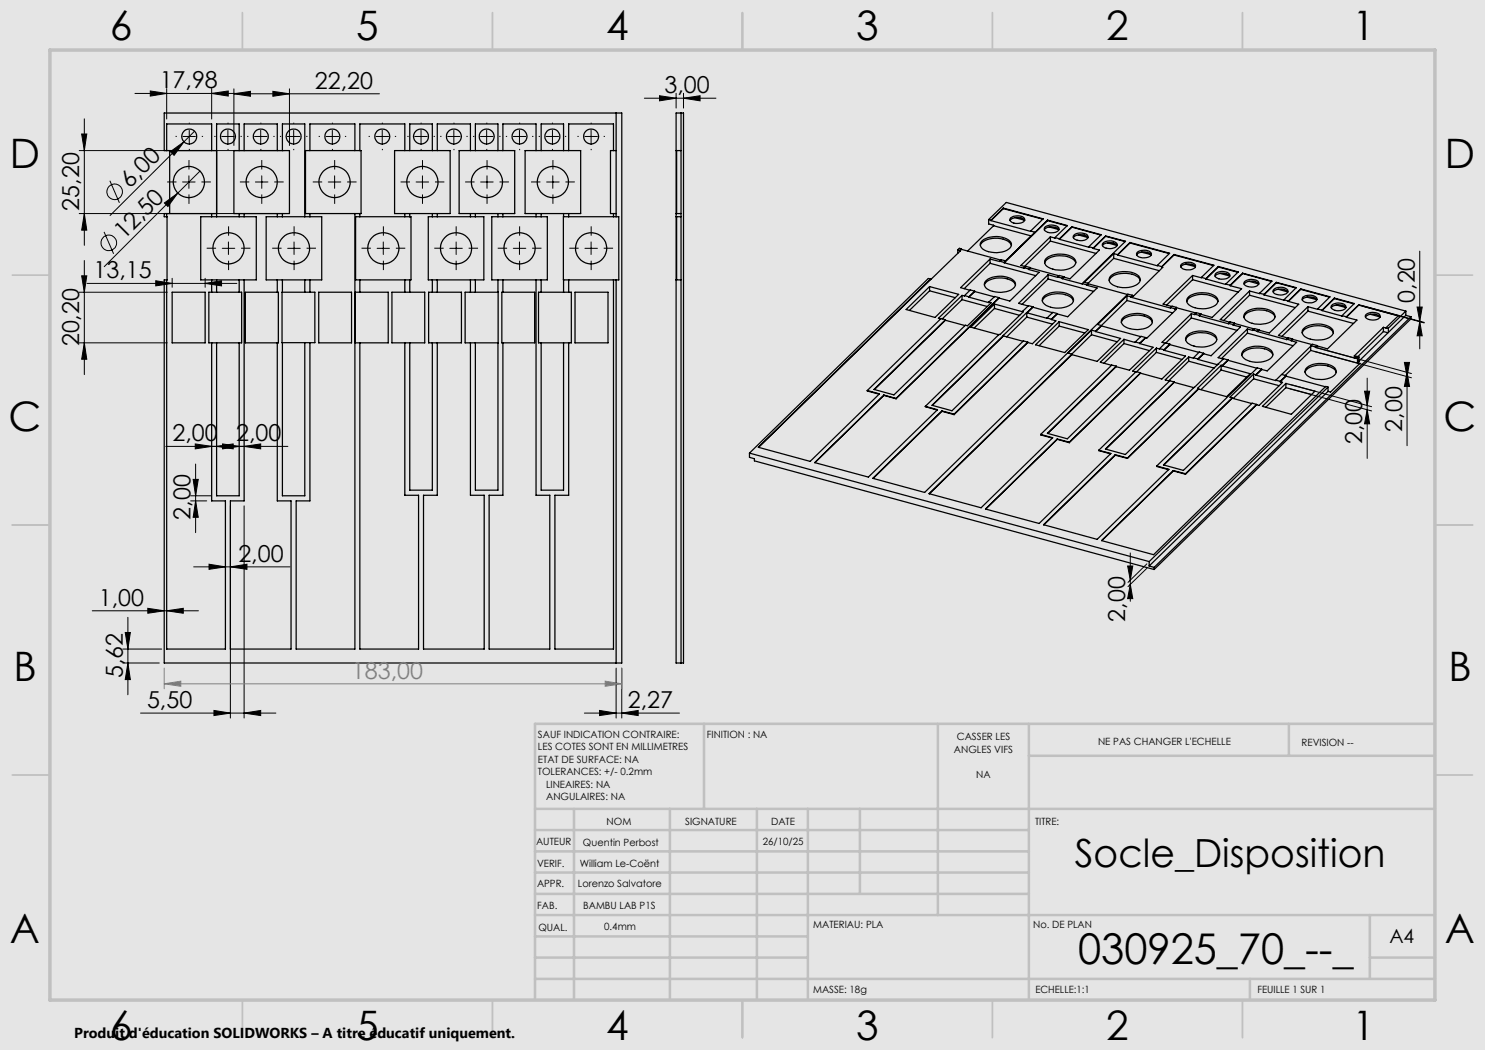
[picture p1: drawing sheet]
<svg xmlns="http://www.w3.org/2000/svg" width="297mm" height="210mm" viewBox="0 0 297 210" stroke-linecap="round" stroke-linejoin="round" font-family="sans-serif">
<path d="M0 0h297v210h-297z" fill="none" stroke="#e6e6db" stroke-width=".2"/>
<path d="M0 0h297v210h-297z" fill="#e6e6db"/>
<g fill="none" stroke="#000" stroke-width=".25">
<path d="M33.3 30.1v-5.3h9v5.3M33.9 30.1v12.6M43.3 30.1h-10.5v-7.5h91.6v110h-91.6v-76.6h.6v-12.7h-.6v-.6h10.5M46.8 30.1h11.1v12.6h-11.1zM47.8 30.1v-5.3h-4.5v18.5M48.8 30.1v-5.3h6.7v5.3M56.5 30.1v-5.3h4.5v18.5M61.1 30.1h11.1v12.6h-11.1zM62 30.1v-5.3h9v5.3M72 30.1v-5.3h9v5.3M78.9 30.1h11.1v12.6h-11.1zM82 30.1v-5.3h4.5v5.3"/>
<path d="M87.5 30.1v-5.3h6.6v5.3M91.8 30.1h11.1v12.6h-11.1zM95.1 30.1v-5.3h4.5v5.3M100.6 30.1v-5.3h6.6v5.3M105 30.1h11.1v12.6h-11.1zM108.2 30.1v-5.3h4.5v5.3M113.7 30.1v-5.3h9v5.3M123.2 30.1h-1.1v12.6h1.1M123.2 22.6v20.7M135.2 22.6h1.5v110h-1.5zM135.2 30.1h1M135.3 30.1v12.6"/>
<path d="M136.2 22.6v110M33.3 56v73.8h11.8v-29.6h-2.8v-31.6M33.3 42.7v.6M34.4 58.4h6.6v10.2h-6.6zM40.1 43.3h11.2v12.7h-11.2zM41.8 58.4h6.5v10.2h-6.5zM42.3 42.7v.6M42.3 56v2.4M43.3 56v2.4M47.8 42.7v.6M47.8 56v2.4M48.8 42.7v.6"/>
<path d="M48.8 56v44.2h-2.7v29.6h12.1v-29.6h-2.7v-31.6M49.1 58.4h6.6v10.2h-6.6zM53.2 43.3h11.1v12.7h-11.1zM55.5 42.7v.6M55.5 56v2.4M56.4 58.4h6.6v10.1h-6.6zM56.5 42.7v.6M56.5 56v2.4M61 56v2.4M62 42.7v.6M62 56v2.4M63.7 58.4h6.6v10.2h-6.6z"/>
<path d="M71 42.7v87.1h-11.8v-29.6h2.8v-31.7M71 58.4h6.6v10.2h-6.6zM71.1 43.3h11.1v12.7h-11.1zM72 42.7v.6M72 56v2.4M78.4 58.4h6.5v10.2h-6.5zM81 42.7v.6M81 56v2.4M82 42.7v.6M82 56v2.4M85.7 43.3h11.1v12.7h-11.1zM85.7 58.4h6.6v10.2h-6.6z"/>
<path d="M86.5 42.7v.6M86.5 56v2.4M87.5 42.7v.6M87.5 56v2.4M94.1 42.7v.6M94.1 56v2.4M95.1 42.7v.6M95.1 56v2.4M98.4 43.3h11.1v12.7h-11.1zM99.6 56v42h-4.5v-29.4M99.6 42.7v.6M99.6 58.4h-6.6v10.2h6.6"/>
<path d="M100.4 58.4h6.5v10.2h-6.5zM100.6 42.7v.6M100.6 56v2.4M107.2 56v43.1h2.8v30.7h-12.2v-30.7h2.8v-30.5M107.2 42.7v.6M107.7 58.4h6.6v10.2h-6.6zM108.2 42.7v.6M108.2 56v2.4M112.7 43.3h11.1v12.7h-11.1M112.7 42.7v15.7M113.7 42.7v.6M113.7 56v2.4"/>
<path d="M115 58.4h6.6v10.2h-6.6zM122.7 56v73.8h-11.7v-30.7h2.7v-30.5M122.7 42.7v.6M123.2 56v76.6M135.2 56h1M135.2 42.7h1M135.2 43.3h1M135.3 43.3v12.7M185.9 58.2l5.2 1.3M185.9 58.2l-4 3.9M185.9 57.3v.9M186.1 55.8l-34.4 33.7 10.3 2.8 13.9-13.5-2.4-.7"/>
<path d="M186.1 55.8l-.4-.1-35.8 34.9M186.1 55.9l-34.4 33.6M186.1 55.9h.1M186.1 55.8v.1M191.6 49.9l.4 .2M191.6 49.9v.8M192 50.2l-5.8 5.7M192 50.1v.1M192.3 49.9l-.3 .3M192.3 49.9l7.9 2.1M192.3 49.8l-.3 .3M192.3 49.8l-.4-.1-.3 .2"/>
<path d="M192.3 49.8v.1M192.4 59.1h.5M192.4 59.1l-4.7 4.6 .4 .1M192.4 59.9l5 1.4M192.4 59.9l-3.9 3.9M192.4 59.1v.8M192.9 59.1l.9 .3M193.8 59.4h.1M193.8 59.4l4 1.1v-.1M194.9 58.2l-.8-.2-1.2 1.1M194.9 58.3l4 1.1M194.9 58.3l-1.1 1.1"/>
<path d="M194.9 58.2l-1.1 1.2M194.9 58.2v.1M196.1 49.1a2.9 2.9 0 0 1 2.9-1.4 3.3 3.3 0 0 1 3.3 1.4M196.5 48.1a4.7 4.7 0 0 1 5.7 .4 1.22 1.22 0 0 1-.9 1.6 4.9 4.9 0 0 1-5-.6 .93 .93 0 0 1 .2-1.4zM196.9 57a2.9 2.9 0 0 1 2.9-1.4 3.4 3.4 0 0 1 3.3 1.3v.1M197.1 56.3a4.5 4.5 0 0 1 5.9 .1 1.23 1.23 0 0 1-.8 1.6 5 5 0 0 1-5.1-.6 .86 .86 0 0 1 0-1.1zM197.7 43.9l.5 .2M197.7 43.9l3.6-3.4 79.9 21.7M197.7 43.9v.9l1 .3M198 51.8l2 .4M198 51.8l-5.9 5.7 1.9 .6M198 52.7l9.2 2.4"/>
<path d="M198 52.7l-5.2 5M198 51.8v.9M198.2 44.1l7.9 2.1M198.2 44.1h.1M198.7 45.1l7.6 2.1M198.7 45.1l-5.2 5.1M199.8 59.5l-.9-.2-1.1 1.1M199.8 59.5l-20.6 20.2M199.8 59.6l-20.6 20.2M199.8 59.5v.1M200 52.2l.8 .3M200.7 41.7l7.9 2.1"/>
<path d="M200.7 41.6l7.9 2.2-2.5 2.4M200.7 41.6l-2.5 2.5M200.7 41.7l-2.5 2.4M200.7 41.6v.1M200.8 52.6l4 1v-.1M200.8 52.5v.1M202 44.1a2.09 2.09 0 0 1 2.9 0M202.1 43.6a2.31 2.31 0 0 1 2.8 .1 .81 .81 0 0 1-1 1h-.8l-.6-.2a.58 .58 0 0 1-.4-.9zM203 43.5l1.9 .6M204.8 53.5l.9 .3M205.7 53.9l2.1 .6-5.8 5.7-2.2-.6M205.7 53.8v.1"/>
<path d="M206 53.6l5.8 1.6M206 53.6l-.3 .3M206 53.5l-.9-.2-.3 .2M206 53.5l-.3 .3M206 53.5v.1M206.1 46.2l.9 .3-5.9 5.7-.8-.2-.3 .2M208.9 59.2a5 5 0 0 1 5.5 .1 1.1 1.1 0 0 1 .2 1.1 1.1 1.1 0 0 1-.9 .8 4.8 4.8 0 0 1-5-.6 .97 .97 0 0 1 .2-1.4zM208.9 46a2.04 2.04 0 0 1 2.9 0M209 52.6a2.9 2.9 0 0 1 2.9-1.5 3.3 3.3 0 0 1 3.3 1.5M209 45.4a2.03 2.03 0 0 1 2.8 .3 1.63 1.63 0 0 1-2.2 .8 .79 .79 0 0 1-.7-.9zM209.1 51.8a4.7 4.7 0 0 1 5.7-.1 1.1 1.1 0 0 1 .3 1.1 1.1 1.1 0 0 1-.9 .8 5 5 0 0 1-5.1-.6 .97 .97 0 0 1 0-1.2zM209.5 44.1l3.9 1.1"/>
<path d="M209.5 44l4 1.1-2.5 2.4M209.5 44l-8.7 8.5M209.5 44.1l-8.7 8.5M209.5 44v.1M209.6 55l2 .4M209.6 55l-5.9 5.7 1.9 .5M209.6 55.8l9.1 2.5M209.6 55.8l-5.2 5.1M209.6 55v.8M209.8 45.4l2 .5M210.1 48.2l9.1 2.5M210.1 48.2l-5.2 5.1"/>
<path d="M210.1 47.4l.9 .2v-.1M210.1 47.4l-5.9 5.7 .9 .2M210.1 47.4v.8M211 47.5l.9 .3M211.6 55.4l.8 .2M211.9 47.9l5.9 1.6v-.2M211.9 47.8v.1M212.4 55.7l4 1M212.4 55.6v.1M212.8 55.4l-.4 .3M212.8 55.3l-.4 .3M212.8 55.3l-.9-.2-.3 .3"/>
<path d="M212.8 55.3v.1M214.4 45.4h.1M214.4 45.4l5.8 1.5-2.4 2.4M214.4 45.4l-2.5 2.4M214.4 45.4l5.8 1.6M214.4 45.4l-2.5 2.5M214.7 47.5a2.09 2.09 0 0 1 2.9 0M214.8 47a2.18 2.18 0 0 1 2.8 .2 .83 .83 0 0 1-1 .9l-1.2-.1a.65 .65 0 0 1-.6-.3 .65 .65 0 0 1 0-.7zM215.7 47l1.9 .5M216.4 56.7l.9 .3M217.3 57l2.1 .6-5.9 5.8-2-.6M217.3 57h.1"/>
<path d="M217.6 56.8l-.3 .2M217.6 56.8l7.9 2.1M217.6 56.6l-.3 .4M217.6 56.6v.2M217.8 49.3l.9 .3M218.7 49.7l1.2 .3-5.9 5.8-1.2-.4M218.7 49.6v.1M220.5 49.1a2.09 2.09 0 0 1 2.9 0M220.6 48.6a1.95 1.95 0 0 1 2.8 .3 1.82 1.82 0 0 1-2.5 .6 .56 .56 0 0 1-.3-.9zM221.1 47.2l4 1.1-8.7 8.4M221.1 47.3l3.9 1M221.1 47.2l-2.4 2.4"/>
<path d="M221.1 47.3l-2.4 2.4M221.1 47.2v.1M221.5 48.6l1.9 .5M221.8 56.1a2.82 2.82 0 0 1 3-1.4 3.1 3.1 0 0 1 3.2 1.4M222.2 55.1a5 5 0 0 1 5.6 .1 1.14 1.14 0 0 1-.7 1.9 4.9 4.9 0 0 1-5.1-.6 1.03 1.03 0 0 1 .2-1.4zM222.7 50.7l.8 .2M222.7 50.7l-5.8 5.8 .7 .1M222.7 51.7l9.2 2.4M222.7 51.7l-5.1 4.9M222.7 50.7v1M223.5 51l8 2.1M223.5 50.9v.1"/>
<path d="M225.4 59.2l.8 .2M225.4 59.2l-5.9 5.7 .8 .2M225.4 59.2v.9M226 48.6l7.9 2.1M226 48.5l7.9 2.2-2.4 2.4M226 48.5l-2.5 2.4M226 48.6l-2.5 2.4M226 48.5v.1M226.2 59.4h.1M226.2 59.4l7.9 2.2v-.1M226.4 59l-.8-.2-40.7 39.7-10.3-2.8 13.8-13.5M226.4 59l-.2 .4"/>
<path d="M226.4 59.2l-.2 .2M226.4 59v.2M227.3 51a2.09 2.09 0 0 1 3 0M227.5 50.4a1.99 1.99 0 0 1 2.8 .4 1.8 1.8 0 0 1-2.5 .6 .58 .58 0 0 1-.3-1zM228.3 50.4l1.9 .5M231.5 53.1l.8 .2M232.3 53.4l.3 .1-5.9 5.7h-.3M232.3 53.3v.1M234.8 51l7.9 2.1M234.8 50.9l8 2.1-2.5 2.5M234.8 50.9l-2.5 2.4M234.8 51l-2.5 2.4"/>
<path d="M234.8 50.9v.1M236.3 52.8a2.36 2.36 0 0 1 2.8 .2 .69 .69 0 0 1-.7 .9 1.84 1.84 0 0 1-2.3-.7zM237.1 52.8l2 .6a2.11 2.11 0 0 0-3 0M237.5 59.6a4.7 4.7 0 0 1 5.8-.2 1.1 1.1 0 0 1 .2 1.2 1.1 1.1 0 0 1-.9 .7 5 5 0 0 1-5-.6 .97 .97 0 0 1-.1-1.1zM238.5 55.9l9.1 2.5M238.5 55.9l-5.2 5.1M238.5 55.1l1.8 .4M238.5 55.1l-5.9 5.7 1.8 .5M238.5 55.1v.8M240.3 55.5l.9 .2M241.2 55.8l3.9 1M241.2 55.7v.1"/>
<path d="M243 55.2a2.08 2.08 0 0 1 3 0M243.1 54.7a2.02 2.02 0 0 1 2.9 .4 1.78 1.78 0 0 1-2.5 .5 .54 .54 0 0 1-.5-.3 .54 .54 0 0 1 .1-.6zM243.7 53.4l3.9 1.1M243.7 53.3l3.9 1.1-2.5 2.4M243.7 53.3l-2.5 2.4M243.7 53.4l-2.5 2.4M243.7 53.3v.1M244 54.7l1.9 .5M245.1 56.8l.9 .2M246 57.1l2.3 .6-5.9 5.8-2.2-.6M246 57v.1M248.5 54.6l5.9 1.6-2.5 2.5"/>
<path d="M248.5 54.6l-2.5 2.4M248.5 54.7l-2.5 2.4M248.5 54.7l5.8 1.6M248.5 54.6v.1M249 56.3a2.18 2.18 0 0 1 2.7 .1 .83 .83 0 0 1-1 1l-1.1-.1a.64 .64 0 0 1-.7-.3 .64 .64 0 0 1 .1-.7zM249.8 56.3l1.9 .5a2.02 2.02 0 0 0-2.9 0M249.9 58.2l-5.8 5.7 1.9 .5M249.9 59l9.1 2.5M249.9 59l-5.2 5.1M249.9 58.2l2 .5M249.9 58.2v.8M251.9 58.7l.9 .2"/>
<path d="M252.8 58.9v.1M252.8 59l4 1M254.8 57.9a1.95 1.95 0 0 1 2.8 .3 1.82 1.82 0 0 1-2.5 .6 .56 .56 0 0 1-.3-.9zM255.3 56.5l3.9 1.1M255.3 56.5l4 1-2.5 2.5M255.3 56.5l-2.5 2.4M255.3 56.5l-2.5 2.5M255.3 56.5h.1M255.6 57.8l2 .6a2.02 2.02 0 0 0-3 0M256.8 60l.9 .2M260.1 57.9l-2.4 2.4M260.1 57.8l5.9 1.6-2.5 2.4"/>
<path d="M260.1 57.8l-2.4 2.4M260.1 57.9l5.8 1.5M260.1 57.8v.1M260.6 59.4a2.04 2.04 0 0 1 2.8 .4 1.74 1.74 0 0 1-2.2 .7 .66 .66 0 0 1-.7-.3 .66 .66 0 0 1 .1-.8zM261.4 59.4l1.9 .6a2.07 2.07 0 0 0-2.8 0M266.9 59.7l-2.5 2.4M266.9 59.6l4 1.1-2.5 2.4M266.9 59.6l-2.5 2.4M266.9 59.7l3.9 1.1M266.9 59.6v.1M43.3 68.6v30.6h4.5v-30.6M56.5 68.5v30.7h4.5v-30.7"/>
<path d="M72 68.6v61.2h11.7v-30.7h-2.7v-30.5M82 68.6v29.4h4.5v-29.4M87.5 68.6v30.5h-2.8v30.7h12.1v-30.7h-2.7v-30.5M108.2 68.6v29.4h4.5v-29.4M173.5 78.1v.1l2.3 .6M176.8 79l2.4 .7M176.8 79l-13.9 13.5 10.8 2.9 13.8-13.5-2.4-.6M176.8 79.1l2.4 .7M176.8 79.1l-13.8 13.4M176.8 79v.1M179.2 79.7v.1M181.2 61.9l4.7-4.6 5.8 1.6-4.7 4.6z"/>
<path d="M189.1 64l-.9-.3-14.7 14.4M189.1 64.1l3.9 1M189.1 64.1l-14.2 13.8M189.1 64v.1M197.8 60.4l.4 .2-4.7 4.5-.4-.1-14.3 14-4-1.1 14.3-13.9M198.9 60.8l5.6 1.6v-.1M198.9 60.8l-4.7 4.6 5.5 1.5M198.9 61.7l5 1.4M198.9 61.7l-4.1 3.9M198.9 60.8v.9M200.7 67.1l-14.3 14 4 1.1 14.3-14 .9 .2M200.7 67.2l3.9 1.1"/>
<path d="M200.7 67.2l-14.2 13.9M200.7 67.1v.1M204.5 62.3h.2l-4.7 4.6h-.2l-14.7 14.4M205.4 62.5h.1M205.4 62.5l-4.7 4.6M205.4 63.4l5.1 1.4M205.4 63.4l-4.1 4M205.4 62.5v.9M205.4 62.6l4 1M205.4 62.5v.1M205.6 68.4l-14.8 14.4M205.6 68.5l-14.8 14.4"/>
<path d="M205.6 68.4v.1M206.6 61.4l-.9-.3-1.2 1.2M206.6 61.4l-1.2 1.1M206.6 61.4l3.9 1.1M206.6 61.4l-1.2 1.2M206.6 61.4h.1M207.1 69l4.7-4.7 5.9 1.6-4.8 4.6zM208.5 60.2a3 3 0 0 1 2.9-1.5 3.2 3.2 0 0 1 3.3 1.5M209.4 63.6l.9 .2M210.3 63.9l.9 .3-4.7 4.5-.9-.2M210.3 63.8v.1M211.5 62.7l-.9-.2-1.2 1.1"/>
<path d="M211.5 62.7v.1M211.5 62.8l-1.2 1.1M211.5 62.7l-1.2 1.1M211.8 65.2l5.2 1.4M211.8 65.2l-4 3.9M211.8 64.3v.9M214.4 70.8l-28.6 27.9 10.4 2.9 14.3-14-2.4-.7M214.4 70.9l-28.5 27.9M214.4 70.8v.1M218.3 66l.8 .2M218.3 66l-4.7 4.6 .8 .2M218.3 66.9l5.1 1.5"/>
<path d="M218.3 66.9l-4 3.9M218.3 66v.9M219.1 66.3l5 1.4-4.7 4.6-5-1.4M219.1 66.2v.1M220.3 65.1l-1.2 1.1M220.3 65.2l-1.2 1.1M220.3 65.2l7.9 2.1M220.3 65.1v.1M223.2 73.2l-.8-.2-14.3 13.9M223.2 73.2l-13.7 13.5 4 1.1 13.7-13.5 .9 .3M223.2 73.3l-13.7 13.4M223.2 73.2v.1"/>
<path d="M224.3 64.5a2.9 2.9 0 0 1 2.9-1.5 3.4 3.4 0 0 1 3.2 1.3l.1 .2M224.4 63.7a4.5 4.5 0 0 1 6 .1 1.17 1.17 0 0 1-.8 1.7 4.9 4.9 0 0 1-5.1-.6 .92 .92 0 0 1-.1-1.2zM224.8 67.9l2.2 .6v-.1M224.8 67.9l-4.7 4.6 2.2 .6M224.8 68.7l5.1 1.4M224.8 68.7l-4 4M224.8 67.9v.8M225.4 60.1l9.1 2.5M225.4 60.1l-5.1 5M227 68.4l.9 .2M227.9 68.7l2.7 .8-4.7 4.5-2.7-.7M227.9 68.6v.1"/>
<path d="M228.1 74.6l-14.2 13.8M228.1 74.6l-14.2 13.9M228.1 74.6h.1M229.1 67.6l-1.2 1.1M229.1 67.5l-.9-.2-1.2 1.1M229.1 67.5l-1.2 1.1M229.1 67.5v.1M231.3 69.6l.6 .1M231.3 69.6l-4.7 4.6 .6 .2M231.3 70.5l5.1 1.4M231.3 70.5l-4 3.9M231.3 69.6v.9"/>
<path d="M231.9 69.7l.9 .2M232.8 70.1l4.3 1.1-4.7 4.6-4.3-1.2M232.8 69.9v.2M234 68.9l-1.2 1.2M234 68.9l5.8 1.6M234 68.8l-1.2 1.1M234 68.8l-.9-.2-1.2 1.1M234 68.8v.1M234.1 61.5l.9 .3M234.8 76.4l-.8-.2-14.3 13.9M234.8 76.5l4 1M234.8 76.5l-13.6 13.3"/>
<path d="M234.8 76.4v.1M235 61.8l.2 .1-5.9 5.8-.2-.1M235 61.8h.1M235.3 61.6l-.3 .2M235.3 61.6l3.9 1M235.3 61.5l-.9-.3-.3 .3M235.3 61.5l-.3 .3M235.3 61.5v.1M237.1 68a2.9 2.9 0 0 1 3-1.5 3.4 3.4 0 0 1 3.2 1.3v.2M237.3 67.2a4.7 4.7 0 0 1 5.8-.1 1.14 1.14 0 0 1-.7 1.9 5 5 0 0 1-5.1-.6 .86 .86 0 0 1 0-1.2zM237.3 60.3a3.2 3.2 0 0 1 3.6-1.4 2.78 2.78 0 0 1 2.7 1.4M237.7 71.4l1 .2"/>
<path d="M237.7 71.4l-4.7 4.6 .9 .2M237.7 72.2l5.1 1.4M237.7 72.2l-4 4M237.7 71.4v.8M238.3 62.8l.7 .1M238.3 62.8l-5.9 5.7 .6 .1M238.3 63.6l9.1 2.5M238.3 63.6l-5.1 5M238.3 62.8v.8M238.7 71.6l.9 .2M239 62.9l.9 .2M239.6 71.9l3.9 1"/>
<path d="M239.6 71.8v.1M239.7 77.7l-14.2 13.9M239.7 77.8l-14.2 13.9M239.7 77.7v.1M239.9 63.1v.1M239.9 63.2l5.8 1.5M240.2 62.9l-.3 .3M240.2 62.8l-.3 .3M240.2 62.8v.1M240.2 62.8l-.9-.3-.3 .4M240.7 70.8l-1.1 1.1M240.7 70.7v.1"/>
<path d="M240.7 70.7l-1.1 1.1M240.7 70.7l-.8-.3-1.2 1.2M243.6 72.9h.1M243.6 72.9l-18.5 18-4-1.1 13.7-13.4M244.2 73.1h.2M244.2 73.1l-4.7 4.6h.2M244.2 74l5.1 1.4M244.2 74l-4 3.9M244.2 73.1v.9M244.4 73.2l5.6 1.5-4.7 4.6-5.6-1.5M244.4 73.1v.1M245.6 72l-.9-.3-1.1 1.2"/>
<path d="M245.6 72l-1.2 1.1M245.6 72.1l-1.2 1.1M245.6 72.1l5.8 1.6M245.6 72v.1M245.7 64.7l.9 .2M246.5 79.5l-13.8 13.5 4 1.1 13.7-13.5 .9 .3M246.5 79.6l-13.7 13.4M246.5 79.6l3.9 1.1M246.5 79.5v.1M246.6 65l1.5 .4-5.9 5.7-1.5-.3M246.6 64.9v.1M246.9 64.7l-.3 .3"/>
<path d="M246.9 64.7l3.9 1.1M246.9 64.6l-.9-.2-.3 .3M246.9 64.6l-.3 .3M246.9 64.6v.1M248.4 71a2.97 2.97 0 0 1 2.9-1.4 3.1 3.1 0 0 1 3.3 1.4M248.8 70a5 5 0 0 1 5.5 .1 1.14 1.14 0 0 1-.7 1.9 4.8 4.8 0 0 1-5-.6 .97 .97 0 0 1 .2-1.4zM248.8 63.4a2.9 2.9 0 0 1 2.9-1.4 3.4 3.4 0 0 1 3.3 1.3v.1M249 62.7a4.7 4.7 0 0 1 5.7-.2 1.14 1.14 0 0 1-.6 1.9 5 5 0 0 1-5.1-.6 .99 .99 0 0 1 0-1.1zM249.5 65.8l-5.9 5.7 1.1 .3M249.5 66.6l9.1 2.5M249.5 66.6l-5.2 5.1M249.5 65.8l1.1 .3v-.1"/>
<path d="M249.5 65.8v.8M250.6 66l.9 .2M250.7 74.8l.5 .2M250.7 74.8l-4.7 4.6 .5 .1M250.7 75.8l5.1 1.3M250.7 75.8l-4 3.9M250.7 74.8v1M251.2 75l4 1.1M251.2 75h.1M251.5 66.3l5.9 1.6v-.1M251.5 66.2v.1M251.8 66l-.3 .3"/>
<path d="M251.8 66l-.3 .2M251.8 66h.1M251.8 66l-.9-.3-.3 .3M252.3 73.8l-.8-.2-20.1 19.6M252.3 73.8l-1.1 1.2M252.3 73.9l-1.1 1.1M252.3 73.8v.1M255.2 76.1l.8 .2M256 76.4l.5 .1-4.7 4.6-.5-.1M256 76.3v.1M256.3 74.9l-1.1 1.2M256.3 74.9l.9 .2"/>
<path d="M257.2 77.5l5.1 1.4M257.2 77.5l-4 3.9M257.2 76.7v.8M257.2 75.2l-1.2 1.2M257.2 75.2l7.9 2.2M257.2 75.1l-1.2 1.2M257.2 75.1v.1M257.4 67.8l.8 .3M257.7 60.3l2.1 .5-5.9 5.8-2.1-.6M257.7 60.2v.1M258.2 68.1l1.1 .4-5.9 5.7-1.1-.3M258.2 68.1h.1"/>
<path d="M258.5 67.9l-.3 .2M258.5 67.9l3.9 1M258.5 67.8l-.3 .3M258.5 67.8l-.9-.3-.2 .3M258.5 67.8v.1M260.4 66.6a3 3 0 0 1 3-1.5 3.3 3.3 0 0 1 3.3 1.5M260.6 65.9a4.5 4.5 0 0 1 6 .1 1.22 1.22 0 0 1-.9 1.6 4.9 4.9 0 0 1-5.1-.6 .92 .92 0 0 1 0-1.1zM261 74.5a2.9 2.9 0 0 1 2.9-1.5 3.4 3.4 0 0 1 3.3 1.3v.2M261.4 73.5a5 5 0 0 1 5.5 .1 1.14 1.14 0 0 1-.6 1.9 5 5 0 0 1-5.1-.6 .91 .91 0 0 1 .2-1.4zM261.6 62.2l9.1 2.5M261.6 62.2l-5.2 5.1M261.6 61.3l1.9 .5"/>
<path d="M261.6 61.3l-5.9 5.8 1.9 .5M261.6 61.3v.9M262.1 70.1l9.8 2.6M262.1 70.1l-5.1 5M262.1 69.2l-5.7 5.7M262.1 69.2v.9M262.2 69.2h-.1M262.2 69.2l.9 .2M263.1 69.4v.1M263.1 69.5l7.9 2.1M263.4 69.2l-.3 .3M263.4 69.1l-.9-.2-.3 .3"/>
<path d="M263.4 69.1l-.3 .3M263.4 69.1v.1M263.5 61.8l.9 .2M264.4 62.1l4 1M264.4 62v.1M265.6 77.4l-.5-.1-34.4 33.6-10.4-2.8 14.4-14M265.6 77.4l-35.8 34.9M265.6 78.3l-35.8 34.9M265.6 77.4v.9M266.2 61.6a2.09 2.09 0 0 1 3 0M266.4 61a2.18 2.18 0 0 1 2.7 .2 .81 .81 0 0 1-1 .9l-.7 .1-.7-.3a.54 .54 0 0 1-.4-.3 .54 .54 0 0 1 .1-.6zM267.2 61l2 .5"/>
<path d="M268.4 63.1l.9 .3M269.3 63.5l2.1 .5-5.9 5.8-2.1-.6M269.3 63.4v.1M271 71.6l.5 .1M271.5 72.5l.5 .2-5.9 5.7-.5-.1M271.5 71.7v.8M271.7 61l8 2.1-2.5 2.4M271.7 61l-2.4 2.4M271.7 61l-2.4 2.5M271.7 61l7.9 2.2M271.7 61h.1M271.8 72.2l-.3 .3"/>
<path d="M271.8 71.4l-.3 .3M271.8 71.4v.8M271.8 71.4l-.4-.1-.4 .3M273.2 62.9a2.18 2.18 0 0 1 2.8 .1 .83 .83 0 0 1-1 1l-1.1-.1a.64 .64 0 0 1-.7-.3 .64 .64 0 0 1 0-.7zM274.1 62.9l1.9 .5a2.02 2.02 0 0 0-2.9 0M276.7 65.5h.5M276.7 65.5l-5.9 5.7 .5 .1M276.7 65.5v.8M276.7 66.3l-5.1 5M276.7 66.3l.9 .3M277.2 65.5l.5 .1M277.7 65.6v.9"/>
<path d="M281.2 62.2l-3.5 3.4M281.2 63.1l-9.4 9.1M281.2 63.1l1 .3M281.2 62.2v.9M282.2 63.4v.4l-51.4 50.1M282.2 63.4l-51.4 50.1M149.9 90.6v.9l1 .2v.5l79.9 21.7M149.9 90.6l79.9 21.7M185.1 81.3l2.3 .7M188.4 82.2l2.4 .6M188.4 82.3l-13.8 13.4M188.4 82.3l2.4 .6"/>
<path d="M188.4 82.2v.1M190.8 82.8v.1M208.1 86.9v.1l2.4 .6M211.5 87.8l-14.4 14 10.7 2.9 14.4-14-2.5-.6M211.5 87.8l2.4 .6M211.5 87.9l-14.3 13.9M211.5 87.9l2.4 .6M211.5 87.8v.1M213.9 88.4v.1M219.7 90.1l2.4 .7M223.1 90.9l2.4 .7M223.1 90.9l-14.4 14 10.7 3 14.4-14-2.4-.7"/>
<path d="M223.1 91l2.4 .7M223.1 91l-14.3 14M223.1 90.9v.1M225.5 91.6v.1M231.4 93.2v.1l2.3 .6M234.7 94.1l2.4 .6M234.7 94.2l-14.3 13.9M234.7 94.2l2.4 .7M234.7 94.1v.1M237.1 94.7v.2M251.3 80.9l-14.2 13.8M251.3 81l-14.2 13.9"/>
<path d="M251.3 80.9v.1M252.5 81.3l4.7-4.6 5.8 1.5-4.7 4.7zM229.8 112.3v.9M229.8 113.2l1 .3M230.8 113.5v.4"/>
<circle cx="37.8" cy="36.4" r="3.1"/>
<circle cx="37.9" cy="27.3" r="1.51"/>
<circle cx="45.6" cy="27.3" r="1.51"/>
<circle cx="52.2" cy="27.3" r="1.5"/>
<circle cx="52.3" cy="36.4" r="3.1"/>
<circle cx="58.7" cy="27.3" r="1.5"/>
<circle cx="66.5" cy="27.3" r="1.51"/>
<circle cx="66.9" cy="36.4" r="3.1"/>
<circle cx="76.5" cy="27.3" r="1.5"/>
<circle cx="84.2" cy="27.3" r="1.51"/>
<circle cx="84.5" cy="36.4" r="3.1"/>
<circle cx="90.8" cy="27.3" r="1.51"/>
<circle cx="97.3" cy="27.3" r="1.51"/>
<circle cx="97.4" cy="36.4" r="3.1"/>
<circle cx="103.9" cy="27.3" r="1.5"/>
<circle cx="110.5" cy="27.3" r="1.5"/>
<circle cx="110.6" cy="36.4" r="3.1"/>
<circle cx="118.2" cy="27.3" r="1.51"/>
<circle cx="45.7" cy="49.7" r="3.1"/>
<circle cx="58.8" cy="49.7" r="3.1"/>
<circle cx="76.7" cy="49.7" r="3.1"/>
<circle cx="91.2" cy="49.7" r="3.1"/>
<circle cx="103.9" cy="49.7" r="3.1"/>
<circle cx="118.2" cy="49.7" r="3.1"/>
</g>
<g fill="none" stroke="#000" stroke-width=".2">
<path d="M27 18.7h21.7M30.1 18.2l3.2 .5-3.2 .5zM33.3 17.7v6.1M42.3 18.7l3.3-.5v1zM42.3 17.7v6.1M46.8 18.8l3.3-.5v1zM46.8 17.8v11.3M46.8 18.8h29.1M54.6 18.3l3.3 .5-3.3 .5zM57.9 17.8v11.3M128.9 19.6h14.3M131.9 19.1l3.3 .5-3.3 .6z"/>
<path d="M135.2 18.7v2.9M136.7 19.6l3.3-.5v1.1zM136.7 18.7v2.9M15.8 30.1h41.1M16.3 26.8h1.1l-.5 3.3zM16.9 23.8v25.3M22 36.2l1.9 4.4M34.1 30.3l2.7-1.9-2 2.7zM35.6 38.6l-14.8 14.7M36.5 36.4h2.5M36.6 27.3h2.5M37.8 35.2v2.5"/>
<path d="M37.9 26.1v2.5M38.9 26.2l-16.9 16.9M40 34.2l-4.4 4.4M44.3 27.3h2.5M45.6 26.1v2.5M50.9 27.3h2.5M51.1 36.4h2.5M52.1 26.1v2.5M52.4 35.2v2.5M57.5 27.3h2.5M58.7 26.1v2.5M65.2 27.3h2.5"/>
<path d="M65.7 36.4h2.5M66.5 26.1v2.5M66.9 35.2v2.5M75.2 27.3h2.5M76.4 26.1v2.5M82.9 27.3h2.5M83.2 36.4h2.5M84.2 26.1v2.5M84.5 35.2v2.5M89.5 27.3h2.5M90.8 26.1v2.5M96.1 27.3h2.5"/>
<path d="M96.1 36.4h2.5M97.3 26.1v2.5M97.4 35.2v2.5M102.7 27.3h2.5M103.9 26.1v2.5M109.2 27.3h2.5M109.3 36.4h2.5M110.5 26.1v2.5M110.6 35.2v2.5M117 27.3h2.5M118.2 26.1v2.5M15.8 58.4h17.6"/>
<path d="M15.8 42.7h41.1M16.3 55.2h1.1l-.5 3.2zM16.9 42.7l.5 3.3h-1.1zM16.9 52.1v22.8M17.4 56.7h30M20.8 46.4l1.9 4.4M31.2 56.2l3.2 .5-3.2 .5zM32.9 40.6l2.7-2-2 2.7zM34.4 55.7v1.8M41 56.7l3.3-.5v1zM41 55.7v1.8M44.4 49.7h2.6"/>
<path d="M45.7 48.4v2.5M57.5 49.7h2.5M58.8 48.4v2.5M75.4 49.7h2.5M76.7 48.4v2.5M90 49.7h2.5M91.2 48.4v2.5M102.7 49.7h2.5M103.9 48.4v2.5M117 49.7h2.5M118.2 48.4v2.5M284 50.2v19.6"/>
<path d="M15.8 68.6h17.6M16.9 68.6l.5 3.3h-1.1zM258.1 76.9l16.2 4.4M258.1 77.8l16.2 4.4M263 69.5l19.3 5.2M263 70.3l19.3 5.3M272.6 61.3l12.2 3.3M272.6 61.2l12.2 3.3M272.9 78.2h1l-.5 2.9zM273.4 75.6v16.1M280.9 72.5h1l-.5 2.8zM281.4 74.5l.5 2.8h-1z"/>
<path d="M281.4 74.5v14.6M283.4 61.4h1l-.4 2.9zM284 64.3l.4 2.9h-1zM33.2 89.3h24.4M38.1 99.2h4.2M38.6 95.9h1.1l-.6 3.3zM39.1 88.8l3.2 .5-3.2 .5zM39.1 92.8v13.7M43.3 89.3l3.3-.5v1zM44.5 88.8l3.3 .5-3.3 .5zM48.8 89.3l3.3-.5v1zM273.4 81.9l.5 2.9h-1z"/>
<path d="M38.1 100.2h3.2M38.7 113.4h19.3M39.1 100.2l.6 3.3h-1.1zM41.8 112.8l3.3 .6-3.3 .5zM46.1 113.4l3.3-.6v1.1zM46.1 101.2v42.4M48.8 101.2v42.4M225.5 113.2h1.1l-.5 2.8zM226.1 116.9l.5 2.8h-1.1zM226.1 110.6v9.7M229.4 113.7l-3.8 3.6M229.4 112.8l-3.8 3.7"/>
<path d="M18.5 122.2h21.2M24.6 129.8h7.7M24.6 132.6h7.3M25 126.5h1.1l-.5 3.3zM25.6 132.6l.5 3.3h-1.1zM25.6 123.5v15.5M29.6 121.7l3.2 .5-3.2 .5zM33.3 122.2l3.4-.5v1zM123.2 133.6v10M124.4 133.6v10M28.1 142.6h27.1M42.8 142.1l3.3 .5-3.3 .5z"/>
<path d="M48.8 142.6l3.3-.5v1zM116.9 142.6h19M119.9 142.1l3.3 .5-3.3 .5zM124.4 142.6l3.2-.5v1z"/>
<circle cx="22.9" cy="38.4" r="1.56"/>
<circle cx="21.8" cy="48.6" r="1.55"/>
</g>
<path d="M32.8 136.8l3.4-.6v1.1zM32.8 133.6v4.2M32.8 136.8h91.6M121 136.2l3.4 .6-3.4 .5zM124.4 133.6v4.2" fill="none" stroke="#808080" stroke-width=".2"/>
<g fill="none" stroke="#000" stroke-width=".2" stroke-dasharray="30.5 1.3 1.3 1.3" stroke-linecap="butt">
<path d="M35.3 36.4h-1.9M35.4 27.3h-.3M37.8 33.9v-1.9M37.8 38.9v1.9M37.9 24.8v-.3M37.9 29.8v.2M40.3 36.4h1.9M40.4 27.3h.2M43.1 27.3h-.2M45.6 24.8v-.3M45.6 29.8v.2M48.1 27.3h.3"/>
<path d="M49.7 27.3h-.3M49.9 36.4h-1.9M52.2 24.8v-.3M52.2 29.8v.2M52.4 33.9v-1.9M52.4 38.9v1.9M54.7 27.3h.2M54.9 36.4h1.8M56.2 27.3h-.2M58.7 24.8v-.3M58.7 29.8v.2M61.2 27.3h.3"/>
<path d="M64 27.3h-.3M64.4 36.4h-1.8M66.5 24.8v-.3M66.5 29.8v.2M66.9 33.9v-1.9M66.9 38.9v1.9M69 27.3h.2M69.4 36.4h1.9M74 27.3h-.3M76.5 24.8v-.3M76.5 29.8v.2M79 27.3h.2"/>
<path d="M81.7 27.3h-.2M82 36.4h-1.9M84.2 24.8v-.3M84.2 29.8v.2M84.5 33.9v-1.9M84.5 38.9v1.9M86.7 27.3h.3M87 36.4h1.9M88.3 27.3h-.3M90.8 24.8v-.3M90.8 29.8v.2M93.3 27.3h.2"/>
<path d="M94.9 27.3h-.3M94.9 36.4h-1.9M97.4 24.8v-.3M97.4 29.8v.2M97.4 33.9v-1.9M97.4 38.9v1.9M99.9 27.3h.2M99.9 36.4h1.9M101.4 27.3h-.2M103.9 24.8v-.3M103.9 29.8v.2M106.4 27.3h.3"/>
<path d="M108 27.3h-.3M108.1 36.4h-1.9M110.5 24.8v-.3M110.5 29.8v.2M110.6 33.9v-1.9M110.6 38.9v1.9M113 27.3h.2M113.1 36.4h1.9M115.7 27.3h-.2M118.2 24.8v-.3M118.2 29.8v.2M120.7 27.3h.3"/>
<path d="M43.2 49.6h-1.9M45.7 47.1v-1.8M45.7 52.1v1.9M48.2 49.6h1.9M56.3 49.6h-1.9M58.8 47.1v-1.8M58.8 52.1v1.9M61.3 49.6h1.9M74.2 49.6h-1.9M76.7 47.1v-1.8M76.7 52.1v1.9M79.2 49.6h1.9"/>
<path d="M88.7 49.6h-1.8M91.2 47.1v-1.8M91.2 52.1v1.9M93.7 49.6h1.9M101.4 49.6h-1.9M103.9 47.1v-1.8M103.9 52.1v1.9M106.4 49.6h1.9M115.7 49.6h-1.8M118.2 47.1v-1.8M118.2 52.1v1.9M120.7 49.6h1.9"/>
</g>
<g fill="none" stroke="#c0c0c0" stroke-width=".35">
<path d="M48.5 2.5v7.5M98.5 2.5v7.5M148.5 2.5v7.5M198.5 2.5v7.5M248.5 2.5v7.5M2.5 55h7.5M287 55h7.5M2.5 105h7.5M287 105h7.5M2.5 155h7.5M287 155h7.5M48.5 200v7.5"/>
<path d="M98.5 200v7.5M148.5 200v7.5M198.5 200v7.5M248.5 200v7.5"/>
</g>
<g fill="none" stroke="#c0c0c0" stroke-width=".5">
<path d="M140.8 144.8v17M187.6 144.8v38.2M205.8 144.8v55.2M205.8 151.2h81.2M257.8 144.8v6.4M287 144.8h-180v55.2M107 161.8h180M107 178.8h98.8M107 174.5h98.8M107 170.3h98.8M107 166h98.8M114.8 161.8v38.2"/>
<path d="M134 161.8v38.2M151.4 161.8v38.2M161.6 161.8v38.2M172 161.8v17M107 195.8h180M107 191.5h54.6M107 187.3h54.6M107 183h180M250 195.8v4.2M274 191.5h13M274 183v12.8"/>
</g>
<path d="M10 10h277v190h-277z" fill="none" stroke="#c0c0c0" stroke-width=".7"/>
<g fill="#000">
<path d="M32.9 40.6l2.7-2-2 2.7zM34.1 30.3l2.7-1.9-2 2.7z"/>
<path d="M42.3 18.7l3.3-.5v1zM30.1 18.2l3.2 .5-3.2 .5zM54.6 18.3l3.3 .5-3.3 .5zM46.8 18.8l3.3-.5v1zM48.8 142.6l3.3-.5v1zM42.8 142.1l3.3 .5-3.3 .5z"/>
<path d="M16.3 55.2h1.1l-.5 3.2zM16.9 68.6l.5 3.3h-1.1zM16.3 26.8h1.1l-.5 3.3zM16.9 42.7l.5 3.3h-1.1zM25 126.5h1.1l-.5 3.3zM25.6 132.6l.5 3.3h-1.1zM272.9 78.2h1l-.5 2.9zM273.4 81.9l.5 2.9h-1zM281.4 74.5l.5 2.8h-1zM280.9 72.5h1l-.5 2.8z"/>
<path d="M31.2 56.2l3.2 .5-3.2 .5zM41 56.7l3.3-.5v1zM44.5 88.8l3.3 .5-3.3 .5zM48.8 89.3l3.3-.5v1zM41.8 112.8l3.3 .6-3.3 .5zM46.1 113.4l3.3-.6v1.1zM131.9 19.1l3.3 .5-3.3 .6zM136.7 19.6l3.3-.5v1.1z"/>
<path d="M39.1 88.8l3.2 .5-3.2 .5zM43.3 89.3l3.3-.5v1z"/>
<path d="M39.1 100.2l.6 3.3h-1.1zM38.6 95.9h1.1l-.6 3.3zM226.1 116.9l.5 2.8h-1.1zM225.5 113.2h1.1l-.5 2.8zM284 64.3l.4 2.9h-1zM283.4 61.4h1l-.4 2.9z"/>
<path d="M29.6 121.7l3.2 .5-3.2 .5zM33.3 122.2l3.4-.5v1z"/>
<path d="M124.4 142.6l3.2-.5v1zM119.9 142.1l3.3 .5-3.3 .5z"/>
</g>
<path d="M32.8 136.8l3.4-.6v1.1zM121 136.2l3.4 .6-3.4 .5z" fill="#808080"/>
<text font-size="8.5" x="215.6" y="192.9">030925_70_--_</text>
<g font-size="8.1">
<text x="22" y="8">6</text>
<text x="71.2" y="8">5</text>
<text x="121.2" y="8">4</text>
<text x="171.2" y="8">3</text>
<text x="221.2" y="8">2</text>
<text x="270.5" y="8">1</text>
<text x="2" y="33.6">D</text>
<text x="289" y="33.6">D</text>
<text x="1.7" y="86.1">C</text>
<text x="288.7" y="86.1">C</text>
<text x="2.7" y="136.1">B</text>
<text x="289.7" y="136.1">B</text>
<text x="2" y="188.6">A</text>
<text x="289" y="188.6">A</text>
<text x="22" y="208">6</text>
<text x="71.2" y="208">5</text>
<text x="121.2" y="208">4</text>
<text x="171.2" y="208">3</text>
<text x="221.2" y="208">2</text>
<text x="270.5" y="208">1</text>
</g>
<text font-size="7.8" x="215" y="173.4">Socle_Disposition</text>
<g font-size="4.7">
<text x="31.9" y="17.7">17,98</text>
<text x="63" y="17.7">22,20</text>
<text x="132.9" y="18.6">3,00</text>
<text x="26" y="37.7" transform="rotate(-45 26 37.7)">6,00</text>
<text x="15.9" y="42.1" transform="rotate(-90 15.9 42.1)">25,20</text>
<text x="24.8" y="48" transform="rotate(-45 24.8 48)">12,50</text>
<text x="18.7" y="55.6">13,15</text>
<text x="282.9" y="60.6" transform="rotate(-90 282.9 60.6)">0,20</text>
<text x="15.9" y="69.3" transform="rotate(-90 15.9 69.3)">20,20</text>
<text x="34.5" y="88.2">2,00</text>
<text x="47.2" y="88.2">2,00</text>
<text x="272.4" y="88.9" transform="rotate(-90 272.4 88.9)">2,00</text>
<text x="280.4" y="86.3" transform="rotate(-90 280.4 86.3)">2,00</text>
<text x="38.1" y="103.9" transform="rotate(-90 38.1 103.9)">2,00</text>
<text x="47.7" y="112.3">2,00</text>
<text x="19.8" y="121.1">1,00</text>
<text x="225.1" y="124.4" transform="rotate(-90 225.1 124.4)">2,00</text>
<text x="24.6" y="135.7" transform="rotate(-90 24.6 135.7)">5,62</text>
<text x="29.4" y="141.6">5,50</text>
<text x="125.6" y="141.6">2,27</text>
</g>
<text font-size="4.7" fill="#808080" x="70.4" y="135.7">183,00</text>
<text font-size="3.9" x="277.9" y="188.5">A4</text>
<text font-size="2.9" x="14.9" y="207.6">Produit d'éducation SOLIDWORKS – A titre éducatif uniquement.</text>
<g font-size="2">
<text x="107.6" y="147.6">SAUF INDICATION CONTRAIRE:</text>
<text x="141.4" y="147.6">FINITION : NA</text>
<text x="191.3" y="148">CASSER LES</text>
<text x="219.6" y="149">NE PAS CHANGER L'ECHELLE</text>
<text x="260.3" y="149.2">REVISION --</text>
<text x="107.6" y="150.1">LES COTES SONT EN MILLIMETRES</text>
<text x="107.6" y="152.6">ETAT DE SURFACE: NA</text>
<text x="107.6" y="155.1">TOLERANCES: +/- 0.2mm</text>
<text x="190.8" y="150.5">ANGLES VIFS</text>
<text x="195.2" y="155.5">NA</text>
<text x="109.2" y="157.6">LINEAIRES: NA</text>
<text x="109.2" y="160.1">ANGULAIRES: NA</text>
<text x="121.3" y="165">NOM</text>
<text x="137" y="164.9">SIGNATURE</text>
<text x="154.2" y="164.9">DATE</text>
<text x="207" y="164.9">TITRE:</text>
<text x="107.2" y="169.1">AUTEUR</text>
<text x="107.4" y="173.3">VERIF.</text>
<text x="116" y="173.3">William Le-Coënt</text>
<text x="116.6" y="169.1">Quentin Perbost</text>
<text x="152.6" y="168.9">26/10/25</text>
<text x="107.4" y="177.4">APPR.</text>
<text x="115.6" y="177.4">Lorenzo Salvatore</text>
<text x="107.5" y="181.8">FAB.</text>
<text x="116.6" y="181.8">BAMBU LAB P1S</text>
<text x="120.8" y="186">0.4mm</text>
<text x="162.6" y="185.5">MATERIAU: PLA</text>
<text x="206.6" y="185.5">No. DE PLAN</text>
<text x="107.7" y="186.1">QUAL.</text>
<text x="162.6" y="198.5">MASSE: 18g</text>
<text x="207.1" y="198.6">ECHELLE:1:1</text>
<text x="251.5" y="198.6">FEUILLE 1 SUR 1</text>
</g>
</svg>
